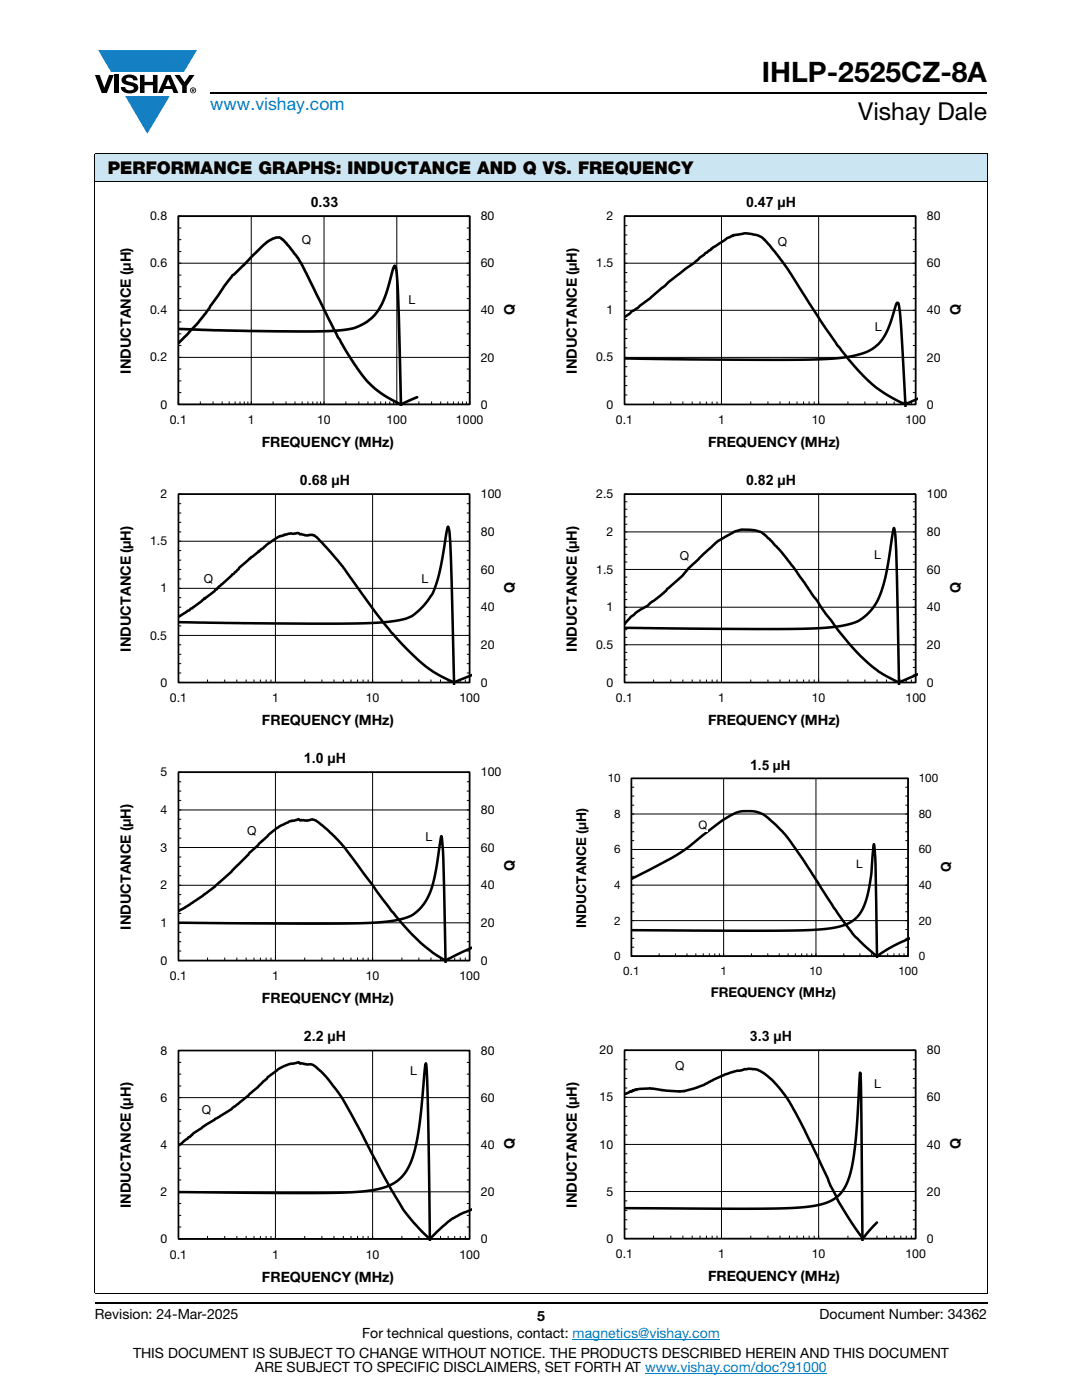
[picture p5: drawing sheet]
<svg xmlns="http://www.w3.org/2000/svg" width="216mm" height="279mm" viewBox="0 0 216 279" stroke-linecap="round" stroke-linejoin="round" font-family="sans-serif">
<g fill="#147fc3">
<path d="M19.6 10h19.7l-2.6 4.3h-1.1h-13.5z"/>
<path d="M25 19.2h8.9l-4.5 7.5z"/>
</g>
<g fill="#000">
<path d="M18.9 15h1l.9 2.5 1-2.5h.9l-1.4 3.6h-1zM22.9 15h.9v3.6h-.9zM24.6 15.3a2.1 2.1 0 0 1 2.8 .3l.1 .4h-.9a.79 .79 0 0 0-.7-.5 .79 .79 0 0 0-.8 .4l.3 .3 1 .2a1.08 1.08 0 0 1 1.2 1 1.08 1.08 0 0 1-1.1 1.2 1.73 1.73 0 0 1-2.4-1.2h.9a.96 .96 0 0 0 .8 .6 .96 .96 0 0 0 .9-.4 1.31 1.31 0 0 0-1.2-.6 1.03 1.03 0 0 1-1.1-.6 1.03 1.03 0 0 1 .2-1.1zM27.9 15h.9v1.3h1.7v-1.3h.9v3.6h-.9v-1.6h-1.7v1.6h-.9zM34.8 15h1.1l.9 1.4 1-1.4h1l-1.5 2.2v1.4h-.9v-1.4z"/>
<path d="M33.6 15.9l.5 1.3h-1.1zM33.1 15l-1.6 3.6h1l.3-.8h1.5l.3 .8h1l-1.6-3.6z"/>
<path d="M38.4 17.8h.2v.2h-.2zM38.3 17.7v.7h.1v-.3l.4 .3-.2-.3 .2-.2-.1-.2z"/>
<path d="M38.1 18a.46 .46 0 0 1 .9 0 .46 .46 0 0 1-.9 0zM37.9 18a.6 .6 0 0 0 1.2 0 .6 .6 0 0 0-1.2 0z"/>
</g>
<path d="M42 18.6h155M18.9 260h178.1" fill="none" stroke="#000" stroke-width=".36"/>
<path d="M114.3 267.3h29.3M128.7 274h36.3" fill="none" stroke="#007ec4" stroke-width=".2"/>
<path d="M18.9 30.7h178.1v5.5h-178.1z" fill="#cce5f3"/>
<g fill="none" stroke="#000" stroke-width=".2">
<path d="M18.9 30.7h178.1M18.9 36.2h178.1M18.9 30.8v227.3M197 30.8v227.3M35.6 43.1h58.1v37.6h-58.1zM35.6 52.5h58.1M35.6 59.6h.6M35.6 57.2h.6M35.6 54.9h.6M35.6 50.2h.6M35.6 47.8h.6M35.6 45.5h.6"/>
<path d="M50.1 43.1v37.6M64.7 43.1v37.6M79.2 43.1v37.6M93.1 59.6h.6M93.1 57.2h.6M93.1 54.9h.6M93.1 50.2h.6M93.1 47.8h.6M93.1 45.5h.6M35.6 71.3h58.1M35.6 61.9h58.1M35.6 78.4h.6"/>
<path d="M35.6 76h.6M35.6 73.7h.6M35.6 69h.6M35.6 66.6h.6M35.6 64.3h.6M93.1 78.4h.6M93.1 76h.6M93.1 73.7h.6M93.1 69h.6M93.1 66.6h.6M93.1 64.3h.6M40 80.1v.6"/>
<path d="M42.5 80.1v.6M44.3 80.1v.6M45.7 80.1v.6M46.9 80.1v.6M47.9 80.1v.6M48.7 80.1v.6M49.5 80.1v.6M54.5 80.1v.6M57.1 80.1v.6M58.9 80.1v.6M60.3 80.1v.6M61.4 80.1v.6"/>
<path d="M62.4 80.1v.6M63.3 80.1v.6M64 80.1v.6M69 80.1v.6M71.6 80.1v.6M73.4 80.1v.6M74.8 80.1v.6M76 80.1v.6M76.9 80.1v.6M77.8 80.1v.6M78.5 80.1v.6M83.6 80.1v.6"/>
<path d="M86.1 80.1v.6M87.9 80.1v.6M89.3 80.1v.6M90.5 80.1v.6M91.5 80.1v.6M92.3 80.1v.6M93.1 80.1v.6M18.9 258.2h178.1"/>
</g>
<path d="M35.6 43.1h58.1v37.6h-58.1z" fill="none" stroke="#000" stroke-width=".35"/>
<path d="M35.6 65.7l14.2 .4 11.8 .1 5.6-.2 3.4-.5 1.5-.6 1.3-.8 1.2-1.1 .9-1.1 .8-1.4 .7-1.6 1.7-5.8a2.55 2.55 0 0 1 .5 2l.4 8 .4 17.9M35.6 68.5l4.1-4.3 6.7-9.2 6.8-6.7 1.2-.7 .8-.2h.6l.6 .4 .7 .7 2.4 3.1 7.9 15.6 3.9 6.3 2.1 2.7 1.3 1.3 2 1.5 2.1 1.1a1.62 1.62 0 0 0 2 .2l2.4-1" fill="none" stroke="#000" stroke-width=".53"/>
<g fill="#fff">
<path d="M81.5 58.3h1.4v2.9h-1.4z"/>
<path d="M60.2 46.4h1.9v2.9h-1.9z"/>
</g>
<g fill="none" stroke="#000" stroke-width=".2">
<path d="M124.6 43.1h58.1v37.6h-58.1zM124.6 52.5h58.1M124.6 58.2h.6M124.6 56.3h.6M124.6 54.4h.6M124.6 50.7h.6M124.6 48.8h.6M124.6 46.9h.6M124.6 45h.6M144 43.1v37.6M163.4 43.1v37.6M182.1 59.6h.6"/>
<path d="M182.1 57.2h.6M182.1 54.9h.6M182.1 50.2h.6M182.1 47.8h.6M182.1 45.5h.6M124.6 71.3h58.1M124.6 61.9h58.1M124.6 78.8h.6M124.6 77h.6M124.6 75.1h.6M124.6 73.2h.6M124.6 69.4h.6"/>
<path d="M124.6 67.6h.6M124.6 65.7h.6M124.6 63.8h.6M124.6 60.1h.6M182.1 78.4h.6M182.1 76h.6M182.1 73.7h.6M182.1 69h.6M182.1 66.6h.6M182.1 64.3h.6M130.4 80.1v.6M133.8 80.1v.6"/>
<path d="M136.3 80.1v.6M138.1 80.1v.6M139.7 80.1v.6M141 80.1v.6M142.1 80.1v.6M143.1 80.1v.6M149.8 80.1v.6M153.2 80.1v.6M155.6 80.1v.6M157.5 80.1v.6M159 80.1v.6M160.3 80.1v.6"/>
<path d="M161.4 80.1v.6M162.5 80.1v.6M169.2 80.1v.6M172.6 80.1v.6M175 80.1v.6M176.9 80.1v.6M178.4 80.1v.6M179.7 80.1v.6M180.8 80.1v.6M181.9 80.1v.6"/>
</g>
<path d="M124.6 43.1h58.1v37.6h-58.1z" fill="none" stroke="#000" stroke-width=".34"/>
<path d="M124.6 71.5l34.5 .3 6.8-.2 4.1-.5 2.1-.6 1.3-.5 1.2-.7 1.1-1.1 1.4-2.4 1.7-5 .3-.4 .2 .2 .1 .3 .3 2.7 1 17.5M124.6 63.3l1.6-1.2 1.1-.6 2.5-2 3.6-3.2 3.3-2.6 1.9-1.3 2.1-1.9 4.4-3 1.3-.6 2.2-.3 2.5 .3 .9 .4 .6 .5 2.9 3.5 1.9 2.7 7.3 11.4 2.4 3.5 2.4 3 2.7 3 1.7 1.7 1.7 1.3 2.8 1.7a3.5 3.5 0 0 0 2.9 .8l1.8-.8" fill="none" stroke="#000" stroke-width=".51"/>
<g fill="#fff">
<path d="M174.6 63.7h1.4v2.9h-1.4z"/>
<path d="M155.2 46.6h1.9v2.9h-1.9z"/>
</g>
<g fill="none" stroke="#000" stroke-width=".2">
<path d="M35.6 98.6h58.1v37.6h-58.1zM55 98.6v37.6M74.3 98.6v37.6M35.6 117.4h58.1M35.6 108h58.1M35.6 119.3h.6M35.6 115.6h.6M35.6 113.6h.6M35.6 111.8h.6M35.6 109.9h.6M35.6 106.2h.6M35.6 104.2h.6"/>
<path d="M35.6 102.4h.6M35.6 100.5h.6M93.1 119.3h.6M93.1 115.6h.6M93.1 113.6h.6M93.1 111.8h.6M93.1 109.9h.6M93.1 106.2h.6M93.1 104.2h.6M93.1 102.4h.6M93.1 100.5h.6M35.6 126.8h58.1"/>
<path d="M35.6 134.3h.6M35.6 132.4h.6M35.6 130.6h.6M35.6 128.7h.6M35.6 124.9h.6M35.6 123h.6M35.6 121.2h.6M35.6 136.2h58.1M41.4 135.6v.6M44.8 135.6v.6M47.3 135.6v.6M49.1 135.6v.6"/>
<path d="M50.7 135.6v.6M52 135.6v.6M53.1 135.6v.6M54.1 135.6v.6M60.8 135.6v.6M64.2 135.6v.6M66.6 135.6v.6M68.5 135.6v.6M70 135.6v.6M71.3 135.6v.6M72.4 135.6v.6M73.5 135.6v.6"/>
<path d="M80.2 135.6v.6M83.6 135.6v.6M86 135.6v.6M87.9 135.6v.6M89.4 135.6v.6M90.7 135.6v.6M91.8 135.6v.6M92.8 135.6v.6M93.1 134.3h.6M93.1 132.4h.6M93.1 130.6h.6M93.1 128.7h.6"/>
<path d="M93.1 124.9h.6M93.1 123h.6M93.1 121.2h.6"/>
</g>
<path d="M35.6 98.6h58.1v37.6h-58.1z" fill="none" stroke="#000" stroke-width=".34"/>
<path d="M35.6 124.2l30.3 .3 6.6-.1 4.4-.3 3.3-.4 2-.8 1.9-1.6 1.5-1.8a17.1 17.1 0 0 0 2.5-7.3l1.3-7.1 .3 1.2 .3 5.2 .6 25.1M35.6 123.1l1.9-1.2 .3-.1 2.4-1.8 .6-.6 .1 .1 .1-.2 1.7-1.3 3.6-3.4 .8-.5 .7-.8 1.9-1.8 1.9-1.5h.1l1.9-1.6 2.2-1.4 1.7-.5h1.3a1.07 1.07 0 0 1 1.1 .2l1.5 .2 .9-.2 .9 .5 2.8 3 2.4 2.9 6 8.4 3.7 4.7 3 3.3 2.8 2.6 2.3 1.8 2.3 1.3a4.8 4.8 0 0 0 2.5 .8l3.1-1.3" fill="none" stroke="#000" stroke-width=".51"/>
<g fill="#fff">
<path d="M84.1 113.9h1.4v2.9h-1.4z"/>
<path d="M40.7 114.1h1.9v2.9h-1.9z"/>
</g>
<g fill="none" stroke="#000" stroke-width=".2">
<path d="M124.6 98.6h58.1v37.6h-58.1zM144 98.6v37.6M163.4 98.6v37.6M124.6 113.6h58.1M124.6 106.2h58.1M124.6 119.7h.6M124.6 118.2h.6M124.6 116.7h.6M124.6 115.2h.6M124.6 112.2h.6M124.6 110.6h.6M124.6 109.2h.6"/>
<path d="M124.6 107.6h.6M124.6 104.6h.6M124.6 103.1h.6M124.6 101.6h.6M124.6 100.1h.6M182.1 119.7h.6M182.1 118.2h.6M182.1 116.7h.6M182.1 115.2h.6M182.1 112.2h.6M182.1 110.6h.6M182.1 109.2h.6"/>
<path d="M182.1 107.6h.6M182.1 104.6h.6M182.1 103.1h.6M182.1 101.6h.6M182.1 100.1h.6M124.6 128.7h58.1M124.6 121.2h58.1M124.6 134.7h.6M124.6 133.2h.6M124.6 131.7h.6M124.6 130.2h.6M124.6 127.2h.6"/>
<path d="M124.6 125.7h.6M124.6 124.2h.6M124.6 122.7h.6M130.4 135.6v.6M133.8 135.6v.6M136.3 135.6v.6M138.1 135.6v.6M139.7 135.6v.6M141 135.6v.6M142.1 135.6v.6M143.1 135.6v.6M149.8 135.6v.6"/>
<path d="M153.2 135.6v.6M155.6 135.6v.6M157.5 135.6v.6M159 135.6v.6M160.3 135.6v.6M161.4 135.6v.6M162.5 135.6v.6M169.2 135.6v.6M172.6 135.6v.6M175 135.6v.6M176.9 135.6v.6M178.4 135.6v.6"/>
<path d="M179.7 135.6v.6M180.8 135.6v.6M181.9 135.6v.6M182.1 134.7h.6M182.1 133.2h.6M182.1 131.7h.6M182.1 130.2h.6M182.1 127.2h.6M182.1 125.7h.6M182.1 124.2h.6M182.1 122.7h.6"/>
</g>
<path d="M124.6 98.6h58.1v37.6h-58.1z" fill="none" stroke="#000" stroke-width=".34"/>
<path d="M124.6 125.3l26 .2h9.8l6.3-.4 2.3-.4 1.7-.5 1.4-.8 1.5-1.3 1.1-1.5 .9-1.8 1.2-4 1.6-9.4a118.9 118.9 0 0 1 .7 15.4l.3 15.8M124.6 124.5l1.3-1.4 1-.8 2.4-1.4 .5-.6 2.6-2 .8-.8 3-2.6 1.2-1.5 5.9-5.4 3.2-1.9 1-.3 .6-.1 2.6 .1 1.1 .4 .7 .4 3.5 3.6 2.4 3.1 6.4 9.3 2.9 3.8 2.8 3.3 3.6 3.4 1.5 1.1 2.2 1.2a2.22 2.22 0 0 0 2.6 .3l2.7-1.1" fill="none" stroke="#000" stroke-width=".51"/>
<g fill="#fff">
<path d="M174.5 109.3h1.3v2.9h-1.3z"/>
<path d="M135.7 109.4h1.8v2.9h-1.8z"/>
</g>
<g fill="none" stroke="#000" stroke-width=".2">
<path d="M35.6 154.1h58.1v37.6h-58.1zM35.6 159.7h.6M35.6 157.9h.6M35.6 156h.6M55 154.1v37.6M74.3 154.1v37.6M93.1 159.7h.6M93.1 157.9h.6M93.1 156h.6M35.6 176.7h58.1M35.6 169.1h58.1M35.6 161.6h58.1"/>
<path d="M35.6 178.5h.6M35.6 174.8h.6M35.6 172.9h.6M35.6 171h.6M35.6 167.3h.6M35.6 165.4h.6M35.6 163.5h.6M93.1 178.5h.6M93.1 174.8h.6M93.1 172.9h.6M93.1 171h.6M93.1 167.3h.6"/>
<path d="M93.1 165.4h.6M93.1 163.5h.6M35.6 184.2h58.1M35.6 189.8h.6M35.6 187.9h.6M35.6 186.1h.6M35.6 182.3h.6M35.6 180.4h.6M41.4 191.1v.6M44.8 191.1v.6M47.3 191.1v.6M49.1 191.1v.6"/>
<path d="M50.7 191.1v.6M52 191.1v.6M53.1 191.1v.6M54.1 191.1v.6M60.8 191.1v.6M64.2 191.1v.6M66.6 191.1v.6M68.5 191.1v.6M70 191.1v.6M71.3 191.1v.6M72.4 191.1v.6M73.5 191.1v.6"/>
<path d="M80.2 191.1v.6M83.6 191.1v.6M86 191.1v.6M87.9 191.1v.6M89.4 191.1v.6M90.7 191.1v.6M91.8 191.1v.6M92.8 191.1v.6M93.1 189.8h.6M93.1 187.9h.6M93.1 186.1h.6M93.1 182.3h.6"/>
<path d="M93.1 180.4h.6"/>
</g>
<path d="M35.6 154.1h58.1v37.6h-58.1z" fill="none" stroke="#000" stroke-width=".34"/>
<path d="M35.6 184.1l35.4 .2 5.9-.3 2.2-.4 1.8-.4 1.3-.5 1.4-1.2 1-1.2 1-1.8 .6-1.3 .5-2.2 1.4-8.1v.1a379.8 379.8 0 0 1 .8 24.3v.8M35.6 181.8l2.2-1.2 2.6-1.8 2.5-1.8 3.2-3 5.7-5.7 3.4-3 2.5-1.4 1.2-.2a.97 .97 0 0 1 1.1 0l1.3 .1 1-.3 .7 .3 2.1 1.6 1.5 1.4 2.3 2.6 9.1 12.3 2.3 2.7 3.6 3.8 2.3 1.8 1.7 1.1a1.33 1.33 0 0 0 2.1 0l4.1-2" fill="none" stroke="#000" stroke-width=".51"/>
<g fill="#fff">
<path d="M84.9 165.4h1.4v2.9h-1.4z"/>
<path d="M49.3 164.2h1.9v2.9h-1.9z"/>
</g>
<g fill="none" stroke="#000" stroke-width=".2">
<path d="M126 155.3h55.2v35.5h-55.2zM126 158.9h.6M126 157.1h.6M144.4 155.3v35.5M162.8 155.3v35.5M180.7 158.9h.5M180.7 157.1h.5M126 176.7h55.2M126 169.5h55.2M126 162.5h55.2M126 178.4h.6M126 174.9h.6"/>
<path d="M126 173.1h.6M126 171.3h.6M126 169.5h.6M126 167.8h.6M126 166h.6M126 164.2h.6M126 160.7h.6M180.7 178.4h.5M180.7 174.9h.5M180.7 173.1h.5M180.7 171.3h.5M180.7 169.5h.5"/>
<path d="M180.7 167.8h.5M180.7 166h.5M180.7 164.2h.5M180.7 160.7h.5M126 183.7h55.2M126 189h.6M126 187.3h.6M126 185.5h.6M126 182h.6M126 180.2h.6M131.5 190.3v.5M134.8 190.3v.5"/>
<path d="M137.1 190.3v.5M138.8 190.3v.5M140.3 190.3v.5M141.5 190.3v.5M142.6 190.3v.5M143.5 190.3v.5M149.9 190.3v.5M153.2 190.3v.5M155.5 190.3v.5M157.3 190.3v.5M158.7 190.3v.5M160 190.3v.5"/>
<path d="M161 190.3v.5M162 190.3v.5M168.4 190.3v.5M171.6 190.3v.5M173.9 190.3v.5M175.7 190.3v.5M177.1 190.3v.5M178.4 190.3v.5M179.4 190.3v.5M180.4 190.3v.5M180.7 189h.5M180.7 187.3h.5"/>
<path d="M180.7 185.5h.5M180.7 182h.5M180.7 180.2h.5"/>
</g>
<path d="M126 155.3h55.2v35.5h-55.2z" fill="none" stroke="#000" stroke-width=".34"/>
<path d="M126 175.4l9.2-4.9 2.1-1.4 6.3-5 2.4-1.5 1.2-.5 .9-.2h2l1.2 .2 1.1 .5 .9 .6 3.5 3.5 3.3 4.7 6.2 9.7 2.3 3.2 1.9 2.5 3.9 3.6a.64 .64 0 0 0 .6 .4 .64 .64 0 0 0 .6-.4l2.7-1.6 3.2-1.5M126 185.6l33.3 .1 5.7-.3 3.4-.7 1.4-.7 1-.8 .9-1.1 .8-1.5 .6-1.9 .5-2.6 .8-7.6a168.7 168.7 0 0 1 .5 16.1l.1 6.5" fill="none" stroke="#000" stroke-width=".5"/>
<g fill="#fff">
<path d="M170.8 170.9h1.3v2.8h-1.3z"/>
<path d="M139.4 163.3h1.8v2.7h-1.8z"/>
</g>
<g fill="none" stroke="#000" stroke-width=".2">
<path d="M35.6 209.7h58.1v37.6h-58.1zM35.6 219.1h58.1M35.6 216.7h.6M35.6 214.4h.6M35.6 212h.6M55 209.7v37.6M74.3 209.7v37.6M93.1 216.7h.6M93.1 214.4h.6M93.1 212h.6M35.6 237.9h58.1M35.6 228.5h58.1"/>
<path d="M35.6 235.5h.6M35.6 233.2h.6M35.6 230.8h.6M35.6 226.1h.6M35.6 223.8h.6M35.6 221.4h.6M93.1 235.5h.6M93.1 233.2h.6M93.1 230.8h.6M93.1 226.1h.6M93.1 223.8h.6M93.1 221.4h.6"/>
<path d="M35.6 244.9h.6M35.6 242.6h.6M35.6 240.2h.6M41.4 246.7v.6M44.8 246.7v.6M47.3 246.7v.6M49.1 246.7v.6M50.7 246.7v.6M52 246.7v.6M53.1 246.7v.6M54.1 246.7v.6M60.8 246.7v.6"/>
<path d="M64.2 246.7v.6M66.6 246.7v.6M68.5 246.7v.6M70 246.7v.6M71.3 246.7v.6M72.4 246.7v.6M73.5 246.7v.6M80.2 246.7v.6M83.6 246.7v.6M86 246.7v.6M87.9 246.7v.6M89.4 246.7v.6"/>
<path d="M90.7 246.7v.6M91.8 246.7v.6M92.8 246.7v.6M93.1 244.9h.6M93.1 242.6h.6M93.1 240.2h.6"/>
</g>
<path d="M35.6 209.7h58.1v37.5h-58.1z" fill="none" stroke="#000" stroke-width=".34"/>
<path d="M35.6 237.9l21.9 .2 11.3-.1 3.3-.2 2.6-.3 1.9-.5 1.6-.7 1.5-1 1.2-1.3 1-1.8 .8-2.3 1-5.5 1.1-11 .2-1.2 .4 10.1 .4 25.3M35.6 228.6l1.8-1.3 .2-.3 .3-.1 .7-.8 1.9-1.3 5.7-3.5 5.2-4.3 2-2 2.1-1.6 2-1 1.4-.2a.89 .89 0 0 1 1 .1l2.3 .1 .6 .4 2.3 2.1 2.4 3.1 2.7 4.6 5.7 10.9 4.6 7.9 2.1 2.7 2.4 2.5a.85 .85 0 0 0 .8 .4 .85 .85 0 0 0 .8-.5l3.5-3.2 1.7-.9 2.3-1" fill="none" stroke="#000" stroke-width=".51"/>
<g fill="#fff">
<path d="M81.9 212.1h1.3v2.9h-1.3z"/>
<path d="M40.3 220h1.9v2.9h-1.9z"/>
</g>
<g fill="none" stroke="#000" stroke-width=".2">
<path d="M124.6 209.6h58.1v37.6h-58.1zM124.6 219h58.1M124.6 217.1h.6M124.6 215.2h.6M124.6 213.4h.6M124.6 211.5h.6M144 209.6v37.6M163.4 209.6v37.6M182.1 217.1h.6M182.1 215.2h.6M182.1 213.4h.6M182.1 211.5h.6"/>
<path d="M124.6 237.8h58.1M124.6 228.4h58.1M124.6 239.7h.6M124.6 235.9h.6M124.6 234h.6M124.6 232.2h.6M124.6 230.3h.6M124.6 226.5h.6M124.6 224.6h.6M124.6 222.8h.6M124.6 220.9h.6M182.1 239.7h.6"/>
<path d="M182.1 235.9h.6M182.1 234h.6M182.1 232.2h.6M182.1 230.3h.6M182.1 226.5h.6M182.1 224.6h.6M182.1 222.8h.6M182.1 220.9h.6M124.6 245.3h.6M124.6 243.4h.6M124.6 241.6h.6M130.4 246.6v.6"/>
<path d="M133.8 246.6v.6M136.3 246.6v.6M138.1 246.6v.6M139.7 246.6v.6M141 246.6v.6M142.1 246.6v.6M143.1 246.6v.6M149.8 246.6v.6M153.2 246.6v.6M155.6 246.6v.6M157.5 246.6v.6M159 246.6v.6"/>
<path d="M160.3 246.6v.6M161.4 246.6v.6M162.5 246.6v.6M169.2 246.6v.6M172.6 246.6v.6M175 246.6v.6M176.9 246.6v.6M178.4 246.6v.6M179.7 246.6v.6M180.8 246.6v.6M181.9 246.6v.6M182.1 245.3h.6"/>
<path d="M182.1 243.4h.6M182.1 241.6h.6"/>
</g>
<path d="M124.6 209.6h58.1v37.6h-58.1z" fill="none" stroke="#000" stroke-width=".34"/>
<path d="M124.6 218.3h.4l.9-.5h.2l.2-.2 .1 .1 .8-.3 2.5-.2 3.2 .5 2.7 .2 1-.1 2.6-.8 5.4-2.6 2.5-.7 .8-.1 .7-.2 1.3-.1 1.2 .2 1 .5 1.9 1.4 .8 1 2.8 3.5 2.8 5.3 6.9 14.6 4.3 6.6a.61 .61 0 0 0 .6 .5 .61 .61 0 0 0 .6-.5l2.2-2.4M124.6 241.1l23.7 .1 9-.1 5.4-.5 2-.5 1.4-.6 1.3-1 1.1-1.4 .8-1.8 .7-2.3 .8-6.2 .8-12.7 .1 .1 .1 4.7 .3 28.7" fill="none" stroke="#000" stroke-width=".51"/>
<g fill="#fff">
<path d="M174.5 214.7h1.3v2.9h-1.3z"/>
<path d="M134.7 211.3h1.9v2.9h-1.9z"/>
</g>
<text font-size="5.6" x="152" y="16.4">IHLP-2525CZ-8A</text>
<text font-size="4.9" x="171.3" y="24">Vishay Dale</text>
<text font-size="3.5" fill="#007ec4" x="42" y="21.9">www.vishay.com</text>
<text font-size="3.5" x="21.5" y="34.8">PERFORMANCE GRAPHS: INDUCTANCE AND Q VS. FREQUENCY</text>
<g font-size="2.8">
<text x="62" y="41.4">0.33</text>
<text x="148.9" y="41.4">0.47 µH</text>
<text x="102.7" y="62.8" transform="rotate(-90 102.7 62.8)">Q</text>
<text x="191.7" y="62.8" transform="rotate(-90 191.7 62.8)">Q</text>
<text x="26.1" y="74.6" transform="rotate(-90 26.1 74.6)">INDUCTANCE (μH)</text>
<text x="115.1" y="74.5" transform="rotate(-90 115.1 74.5)">INDUCTANCE (μH)</text>
<text x="52.2" y="89.2">FREQUENCY (MHz)</text>
<text x="141.3" y="89.2">FREQUENCY (MHz)</text>
<text x="59.9" y="96.8">0.68 µH</text>
<text x="148.9" y="96.8">0.82 µH</text>
<text x="102.7" y="118.3" transform="rotate(-90 102.7 118.3)">Q</text>
<text x="191.7" y="118.3" transform="rotate(-90 191.7 118.3)">Q</text>
<text x="26.1" y="130" transform="rotate(-90 26.1 130)">INDUCTANCE (μH)</text>
<text x="115.1" y="130" transform="rotate(-90 115.1 130)">INDUCTANCE (μH)</text>
<text x="52.3" y="144.7">FREQUENCY (MHz)</text>
<text x="141.3" y="144.7">FREQUENCY (MHz)</text>
<text x="60.6" y="152.3">1.0 µH</text>
<text x="149.7" y="153.7">1.5 µH</text>
<text x="102.7" y="173.8" transform="rotate(-90 102.7 173.8)">Q</text>
<text x="26.1" y="185.5" transform="rotate(-90 26.1 185.5)">INDUCTANCE (μH)</text>
<text x="52.3" y="200.2">FREQUENCY (MHz)</text>
<text x="60.6" y="207.8">2.2 µH</text>
<text x="149.6" y="207.8">3.3 µH</text>
<text x="102.7" y="229.3" transform="rotate(-90 102.7 229.3)">Q</text>
<text x="191.7" y="229.3" transform="rotate(-90 191.7 229.3)">Q</text>
<text x="26.1" y="241.1" transform="rotate(-90 26.1 241.1)">INDUCTANCE (μH)</text>
<text x="115.1" y="241" transform="rotate(-90 115.1 241)">INDUCTANCE (μH)</text>
<text x="52.3" y="255.8">FREQUENCY (MHz)</text>
<text x="141.3" y="255.7">FREQUENCY (MHz)</text>
<text x="18.9" y="263.3">Revision: 24-Mar-2025</text>
<text x="107.2" y="263.6">5</text>
<text x="163.6" y="263.3">Document Number: 34362</text>
<text x="72.3" y="267.1">For technical questions, contact: magnetics@vishay.com</text>
<text x="26.5" y="271">THIS DOCUMENT IS SUBJECT TO CHANGE WITHOUT NOTICE. THE PRODUCTS DESCRIBED HEREIN AND THIS DOCUMENT</text>
<text x="50.9" y="273.8">ARE SUBJECT TO SPECIFIC DISCLAIMERS, SET FORTH AT www.vishay.com/doc?91000</text>
</g>
<g font-size="2.7">
<text x="189.7" y="173.9" transform="rotate(-90 189.7 173.9)">Q</text>
<text x="117" y="185.2" transform="rotate(-90 117 185.2)">INDUCTANCE (μH)</text>
<text x="141.8" y="198.9">FREQUENCY (MHz)</text>
</g>
<g font-size="2.5">
<text x="29.9" y="44">0.8</text>
<text x="95.9" y="44">80</text>
<text x="121" y="44">2</text>
<text x="185" y="44">80</text>
<text x="29.9" y="53.4">0.6</text>
<text x="60.2" y="48.8">Q</text>
<text x="95.9" y="53.4">60</text>
<text x="119" y="53.4">1.5</text>
<text x="155.2" y="49">Q</text>
<text x="185" y="53.4">60</text>
<text x="29.9" y="62.8">0.4</text>
<text x="81.5" y="60.7">L</text>
<text x="95.9" y="62.8">40</text>
<text x="121" y="62.7">1</text>
<text x="185" y="62.8">40</text>
<text x="174.6" y="66.1">L</text>
<text x="29.9" y="72.1">0.2</text>
<text x="95.9" y="72.1">20</text>
<text x="119" y="72.1">0.5</text>
<text x="185" y="72.1">20</text>
<text x="32" y="81.5">0</text>
<text x="95.9" y="81.5">0</text>
<text x="121" y="81.5">0</text>
<text x="185" y="81.5">0</text>
<text x="33.9" y="84.6">0.1</text>
<text x="49.4" y="84.6">1</text>
<text x="63.3" y="84.6">10</text>
<text x="77.1" y="84.6">100</text>
<text x="91" y="84.6">1000</text>
<text x="122.9" y="84.6">0.1</text>
<text x="143.3" y="84.6">1</text>
<text x="162" y="84.6">10</text>
<text x="180.7" y="84.6">100</text>
<text x="32" y="99.4">2</text>
<text x="96" y="99.4">100</text>
<text x="119" y="99.4">2.5</text>
<text x="185" y="99.4">100</text>
<text x="96" y="107">80</text>
<text x="121" y="107">2</text>
<text x="185" y="107">80</text>
<text x="30" y="108.8">1.5</text>
<text x="135.7" y="111.8">Q</text>
<text x="174.5" y="111.7">L</text>
<text x="32" y="118.2">1</text>
<text x="40.7" y="116.4">Q</text>
<text x="84.1" y="116.3">L</text>
<text x="96" y="114.5">60</text>
<text x="119" y="114.5">1.5</text>
<text x="185" y="114.5">60</text>
<text x="96" y="122">40</text>
<text x="121" y="122">1</text>
<text x="185" y="122">40</text>
<text x="30" y="127.6">0.5</text>
<text x="96" y="129.5">20</text>
<text x="119" y="129.5">0.5</text>
<text x="185" y="129.5">20</text>
<text x="32" y="137">0</text>
<text x="95.9" y="137">0</text>
<text x="121" y="137">0</text>
<text x="185" y="137">0</text>
<text x="33.9" y="140.1">0.1</text>
<text x="54.3" y="140.1">1</text>
<text x="73" y="140.1">10</text>
<text x="91.7" y="140.1">100</text>
<text x="122.9" y="140.1">0.1</text>
<text x="143.3" y="140.1">1</text>
<text x="162" y="140.1">10</text>
<text x="180.7" y="140.1">100</text>
<text x="32" y="154.9">5</text>
<text x="96" y="154.9">100</text>
<text x="32" y="162.5">4</text>
<text x="49.3" y="166.6">Q</text>
<text x="84.9" y="167.8">L</text>
<text x="96" y="162.5">80</text>
<text x="32" y="170">3</text>
<text x="96" y="170">60</text>
<text x="32" y="177.5">2</text>
<text x="96" y="177.5">40</text>
<text x="32" y="185">1</text>
<text x="96" y="185">20</text>
<text x="32" y="192.5">0</text>
<text x="33.9" y="195.6">0.1</text>
<text x="54.3" y="195.6">1</text>
<text x="73" y="195.6">10</text>
<text x="91.7" y="195.6">100</text>
<text x="95.9" y="192.5">0</text>
<text x="32" y="210.5">8</text>
<text x="81.9" y="214.4">L</text>
<text x="96" y="210.5">80</text>
<text x="119.6" y="210.4">20</text>
<text x="134.7" y="213.6">Q</text>
<text x="185" y="210.4">80</text>
<text x="32" y="219.9">6</text>
<text x="96" y="219.9">60</text>
<text x="119.6" y="219.8">15</text>
<text x="174.5" y="217">L</text>
<text x="185" y="219.8">60</text>
<text x="40.3" y="222.3">Q</text>
<text x="32" y="229.3">4</text>
<text x="96" y="229.3">40</text>
<text x="119.6" y="229.2">10</text>
<text x="185" y="229.2">40</text>
<text x="32" y="238.7">2</text>
<text x="96" y="238.7">20</text>
<text x="121" y="238.6">5</text>
<text x="185" y="238.6">20</text>
<text x="32" y="248.1">0</text>
<text x="33.9" y="251.2">0.1</text>
<text x="54.3" y="251.2">1</text>
<text x="73" y="251.2">10</text>
<text x="91.7" y="251.2">100</text>
<text x="95.9" y="248.1">0</text>
<text x="121" y="248">0</text>
<text x="122.9" y="251.1">0.1</text>
<text x="143.3" y="251.1">1</text>
<text x="162" y="251.1">10</text>
<text x="180.7" y="251.1">100</text>
<text x="185" y="248">0</text>
</g>
<g font-size="2.3">
<text x="121.3" y="156.1">10</text>
<text x="183.3" y="156.1">100</text>
<text x="122.6" y="163.2">8</text>
<text x="139.4" y="165.5">Q</text>
<text x="183.3" y="163.2">80</text>
<text x="122.6" y="170.3">6</text>
<text x="170.8" y="173.2">L</text>
<text x="183.3" y="170.3">60</text>
<text x="122.6" y="177.4">4</text>
<text x="183.3" y="177.4">40</text>
<text x="122.6" y="184.5">2</text>
<text x="183.3" y="184.5">20</text>
<text x="122.6" y="191.6">0</text>
<text x="183.3" y="191.6">0</text>
<text x="124.4" y="194.6">0.1</text>
<text x="143.8" y="194.6">1</text>
<text x="161.5" y="194.6">10</text>
<text x="179.3" y="194.6">100</text>
</g>
</svg>
